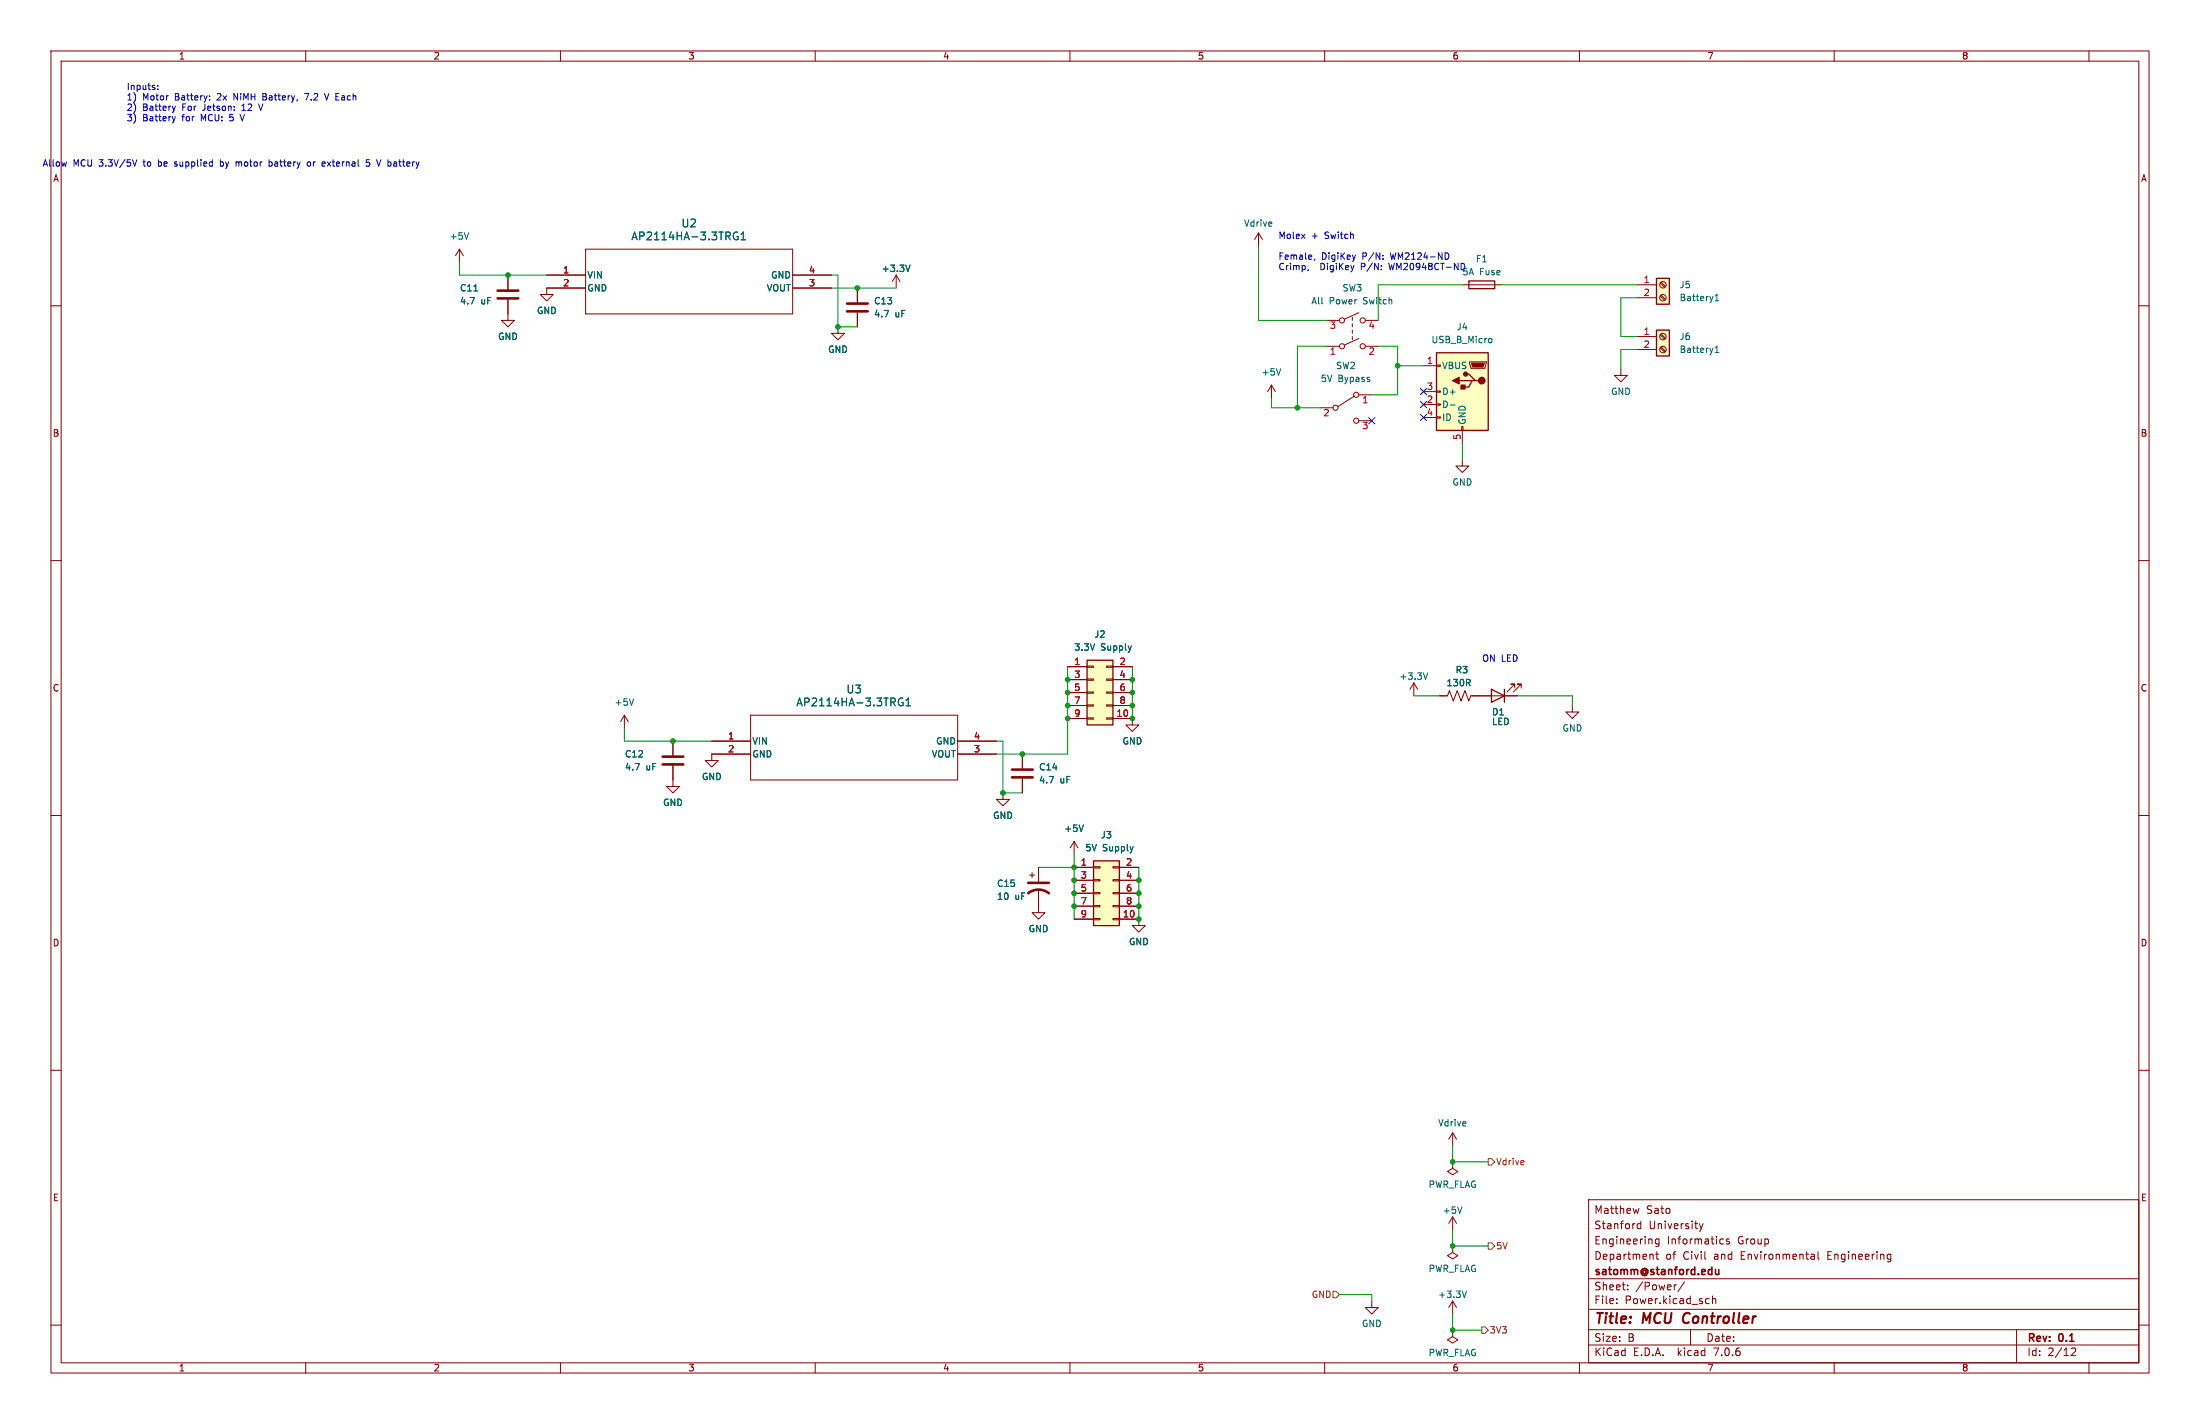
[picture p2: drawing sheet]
<svg xmlns="http://www.w3.org/2000/svg" width="432mm" height="279mm" viewBox="0 0 432 279" stroke-linecap="round" stroke-linejoin="round" font-family="sans-serif">
<g fill="none" stroke="#840000" stroke-width=".2">
<path d="M10 10h411.8v259.4h-411.8zM12 12h407.8v255.4h-407.8zM60 10v2M110 10v2M160 10v2M210 10v2M260 10v2M310 10v2M360 10v2M410 10v2M10 60h2M90.2 48.9l-.8 1.3"/>
<path d="M90.2 48.9v2.5M90.2 48.9l.7 1.3M99.7 58.8v4.1h1.3l-1.3 1.2-1.3-1.2h1.3M99.7 54v2.8M107.3 54h7.6M114.9 56.5h-7.6v1.3h1.3l-1.3 1.3-1.3-1.3h1.3M114.9 48.9h40.7v12.7h-40.7zM155.6 56.5h7.6M155.6 54h7.6M168.3 56.5v2.8M175.9 54l-.8 1.2M175.9 54v2.5"/>
<path d="M175.9 54l.8 1.2M247 45.7l-.7 1.3M247 45.7v2.6M247 45.7l.8 1.3M287 55.9h7.6M321.3 55.9h3.8M321.3 58.4h3.8M325.9 58.1l.8 .8M325.9 55.5l.8 .9M326 57.9l.9 .9M326 55.4l.9 .8M419.8 60h2"/>
<path d="M164.5 64.1v1.3h1.2l-1.2 1.3-1.3-1.3h1.3M168.3 61.3v2.8M249.6 75.6l-.8 1.2M249.6 75.6v2.5M249.6 75.6l.7 1.2M260.3 67.9h2.6M260.3 62.9h2.6M265.4 62.2v.7M265.4 63.5v.6M265.4 64.8v.6M265.4 66v.7M265.8 77.7l-3.2 2.1"/>
<path d="M266.7 77.5h2.5M266.7 66.4l-2.8 1.3M266.7 61.3l-2.8 1.3M268 67.9h2.5M268 62.9h2.5M279.4 71.8h2.5M279.4 79.4h2.5M279.4 76.8h2.5M281.9 79.2h.8v.3h-.8zM281.9 76.7h.8v.3h-.8zM281.9 71.6h.8v.3h-.8zM288.4 71h3.3v.2l-.2 1.1h-2.8z"/>
<path d="M318.1 72.4v1.3h1.3l-1.3 1.2-1.2-1.2h1.2M321.3 66h3.8M321.3 68.6h3.8M325.9 68.2l.8 .9M325.9 65.7l.8 .8M326 68.1l.9 .8M326 65.5l.9 .9M259.1 80h2.5M266.7 82.6h2.5M279.4 81.9h2.5M281.9 81.8h.8v.2h-.8zM286.9 83.7h.2v.8h-.2z"/>
<path d="M287 90.2v1.2h1.3l-1.3 1.3-1.3-1.3h1.3M287 84.5v2.5M10 110h2M419.8 110h2M209.5 130.8h3.9M209.5 133.4h3.9M209.5 135.9h3.9M209.5 138.4h3.9M213.4 138.3h1.2v.3h-1.2zM213.4 135.8h1.2v.2h-1.2zM213.4 133.2h1.2v.3h-1.2zM213.4 130.7h1.2v.2h-1.2z"/>
<path d="M217.2 138.3h1.2v.3h-1.2zM217.2 135.8h1.2v.2h-1.2zM217.2 133.2h1.2v.3h-1.2zM217.2 130.7h1.2v.2h-1.2zM218.4 130.8h3.8M218.4 133.4h3.8M218.4 135.9h3.8M218.4 138.4h3.8M277.5 134l-.8 1.3M277.5 134v2.5M277.5 134l.8 1.3M282.6 136.5h1.5l.4-1 .7 2 .8-2 .8 2 .7-2 .8 2 .4-1h9.1"/>
<path d="M297.3 135v-.8h-.8h.8l-1.5 1.6M298.6 135v-.8h-.8h.8l-1.5 1.6M308.6 138.4v1.3h1.3l-1.3 1.3-1.3-1.3h1.3M10 160h2M122.6 140.3l-.8 1.3M122.6 140.3v2.6M122.6 140.3l.7 1.3M132.1 150.2v4.1h1.2l-1.2 1.3-1.3-1.3h1.3M132.1 145.4v2.8M139.7 145.4h7.6M147.3 148h-7.6v1.2h1.3l-1.3 1.3-1.3-1.3h1.3M147.3 140.3h40.7v12.7h-40.7z"/>
<path d="M188 148h7.6M188 145.4h7.6M196.8 155.6v1.2h1.3l-1.3 1.3-1.2-1.3h1.2M200.7 148v2.7M200.7 152.8v2.8M209.5 141h3.9M213.4 140.8h1.2v.3h-1.2zM217.2 140.8h1.2v.3h-1.2zM218.4 141h3.8v1.2h1.3l-1.3 1.3-1.2-1.3h1.2M419.8 160h2M202.1 171.7h1M202.6 171.2v1"/>
<path d="M203.8 174.5v4.6h1.3l-1.3 1.2-1.2-1.2h1.2M203.8 170.2v2.8M210.8 170.2h3.8M210.8 172.7h3.8M210.8 175.3h3.8M210.8 177.8h3.8M210.8 165.1l-.7 1.3M210.8 165.1v2.5M210.8 165.1l.8 1.3M214.6 177.7h1.3v.2h-1.3zM214.6 175.1h1.3v.3h-1.3zM214.6 172.6h1.3v.2h-1.3z"/>
<path d="M214.6 170.1h1.3v.2h-1.3zM218.4 177.7h1.3v.2h-1.3zM218.4 175.1h1.3v.3h-1.3zM218.4 172.6h1.3v.2h-1.3zM218.4 170.1h1.3v.2h-1.3zM219.7 170.2h3.8M219.7 172.7h3.8M219.7 175.3h3.8M219.7 177.8h3.8M210.8 180.3h3.8M214.6 180.2h1.3v.3h-1.3zM218.4 180.2h1.3v.3h-1.3z"/>
<path d="M219.7 180.3h3.8v1.3h1.3l-1.3 1.3-1.3-1.3h1.3M10 210h2M419.8 210h2M285.1 228v1.2l1 .7-1 .6-1-.6 1-.7M285.1 228h.1M285.1 222.3v2.5M285.1 238.8v2.5M285.1 238.8l-.7 1.2M285.1 238.8l.8 1.2M285.1 222.3l-.7 1.2M285.1 222.3l.8 1.2M311.8 235.4h108v32h-108z"/>
<path d="M321.7 237.1l-.3 1M322 239.6v1.5M10 260h2M269.2 255.3v1.2h1.3l-1.3 1.3-1.2-1.3h1.2M285.1 244.5v1.2l1 .7-1 .6-1-.6 1-.7M285.1 244.5h.1M285.1 255.3l-.7 1.2M285.1 255.3v2.5M285.1 255.3l.8 1.2M311.8 256.9h108M311.8 250.9h108M317.3 255.6v.2"/>
<path d="M317.3 254.9v.1M319.5 252.9v.2M319.5 252.2v.1M322 240.2l-.4-.1-.3 .3 .2 .6h.5M324.4 246.2l.1 .9M325 246.1h.5M325.2 245.6v1.3l.3 .2M325.6 243.1v1.2l-.3 .3-.3-.1M325.6 243.2l-.4-.1-.3 .3 .1 .6h.6M329 252.1l-.2 .1M330.6 251.5l-1.3 1.9M333.5 240.1l.4 1"/>
<path d="M333.9 241.1l-.4 .5M334.3 240.1l-.4 1M335 254.8l.5 .1M335.5 255.7l-.5 .1M336.1 254.9l.2-.1 .4 .1 .1 .9M336.1 254.3v1.5M337.8 243.1l.5 .1M338.3 244l-.5 .1M339.4 243.2l-.4-.1-.2 .2 .1 .2 .5 .2v.3h-.6M355.6 246.1l.4 .1 .1 .9M356.1 247l-.5 .1M356.1 246.4l-.5 .1"/>
<path d="M356.8 245.6v1.3l.2 .2M370.7 246.1l.4 .1M371.1 247l-.4 .1M371.1 246.1v1.2l-.3 .3M419.8 260h2M60 267.4v2M110 267.4v2M160 267.4v2M210 267.4v2M260 267.4v2M285.1 261v1.3l1 .6-1 .6-1-.6 1-.6M285.1 261h.1"/>
<path d="M310 267.4v2M311.8 263.9h108M311.8 260.9h108M331.8 260.9v3M360 267.4v2M395.8 260.9v6.5M406.5 264.6l.6-.1 .2 .1 .1 .3-.9 1.1h.9M410 267.4v2"/>
<circle cx="326.4" cy="58.4" r=".63"/>
<circle cx="326.4" cy="55.9" r=".63"/>
<circle cx="263.4" cy="62.9" r=".51"/>
<circle cx="263.4" cy="67.9" r=".51"/>
<circle cx="266.2" cy="77.5" r=".51"/>
<circle cx="267.5" cy="62.9" r=".51"/>
<circle cx="267.5" cy="67.9" r=".51"/>
<circle cx="326.4" cy="66" r=".63"/>
<circle cx="326.4" cy="68.6" r=".63"/>
<circle cx="262.1" cy="80" r=".51"/>
<circle cx="266.2" cy="82.6" r=".51"/>
</g>
<path d="M330.6 257.9l-.1 .2a1.24 1.24 0 0 0 .1 1.4" fill="none" stroke="#840000" stroke-width=".4"/>
<path d="M336.7 249.1l.1 .9 .3 .1 .3-.2M337.4 249.1v1" fill="none" stroke="#840000" stroke-width=".3"/>
<g fill="none" stroke="#006464" stroke-width=".2">
<path d="M92 45.7l-.4 1.2M93 57.1h.7M143.9 46.4a.57 .57 0 0 0 .3 .6 .57 .57 0 0 0 .7-.1v-.5h-.3M144.8 45.6l-.1-.1a.6 .6 0 0 0-.8 .7M145.5 47.1h.8M145.5 46l.4-.5v1.6M178.6 52l-.4 1.3M336.6 58.1l.4-.4v1.3M336.6 59h.8M251.4 72.3l-.5 1.3M284.6 79.5h1M292.4 66.4l.4 .2v.5l-.4 .2"/>
<path d="M336.6 69.2h.8M336.6 68.3l.4-.4v1.3M124.4 137.1l-.5 1.3M176.3 137.8a.57 .57 0 0 0 .3 .6 .57 .57 0 0 0 .7-.1v-.5h-.3M177.2 137h-.2a.6 .6 0 0 0-.7 .6M177.8 138.5h.9M177.8 137.4l.5-.4v1.5M280.2 132l-.4 1.3M212.6 161.9l-.4 1.2M286.9 236.8l-.4 1.3M287.8 253.3l-.4 1.3"/>
</g>
<g fill="#ffffc2" stroke="#ffffc2" stroke-width=".2">
<path d="M214.6 168.9h5.1v12.7h-5.1z"/>
<path d="M213.4 129.5h5v12.7h-5z"/>
<path d="M281.9 69.2h10.2v15.3h-10.2z"/>
<path d="M325.1 64.8h2.6v5.1h-2.6z"/>
<path d="M325.1 54.6h2.6v5.1h-2.6z"/>
</g>
<path d="M288.3 55.1h5.1v1.5h-5.1zM325.1 54.6h2.6v5.1h-2.6zM281.9 69.2h10.2v15.3h-10.2zM286.4 74.7h2.5M287.7 73.4h.6l1.3 1.3h.6M289.6 74.7h-.7l-.6 1.2h-1.3M325.1 64.8h2.6v5.1h-2.6zM213.4 129.5h5v12.7h-5zM292.7 135.3l2.6 1.2-2.6 1.3zM295.3 135.3v2.5M214.6 168.9h5.1v12.7h-5.1z" fill="none" stroke="#840000" stroke-width=".25"/>
<path d="M97.7 58.5h4M97.7 57h4M166.2 59.6h4.1M166.2 61.1h4.1M130 150h4.1M130 148.5h4.1M198.6 152.5h4.1M198.6 151h4.1M201.8 175.3a3.3 3.3 0 0 1 4.1 0M201.8 173.2h4.1" fill="none" stroke="#840000" stroke-width=".51"/>
<g fill="#840000" stroke="#840000" stroke-width=".25">
<path d="M285.1 74.7l1.3-.7v1.3z"/>
<path d="M286.8 75.6h.7v.7h-.7z"/>
<circle cx="290.8" cy="74.7" r=".63"/>
<circle cx="287.7" cy="73.4" r=".38"/>
</g>
<path d="M288.8 71.2h2.5l-.2 .8h-2z" fill="#840000" stroke="#840000" stroke-width=".2"/>
<path d="M292.1 227.3h.6l.7 .7-.7 .6h-.6zM261.6 253.4h.7l.6 .6-.6 .6h-.7zM292.1 243.8h.6l.7 .7-.7 .6h-.6zM290.8 260.4h.7l.6 .6-.6 .6h-.7z" fill="none" stroke="#725600" stroke-width=".2"/>
<g fill="none" stroke="#0000c2" stroke-width=".2">
<path d="M31 17.5v.1M31 16.8v.1M41.1 19.5v.1M41.1 18.8v.2M51.6 19h.4M52 18.4h-.4v1.2h.5M59.8 18.4h.8l-.5 1.2M63.7 18.4l.4 1.2 .4-1.2M26 31.3l.4 1.3 .5-1.3M34.2 32.5l.2 .1M34.4 31.8l-.2 .1 .2 .3M34.4 20.8l-.3 .9"/>
<path d="M34.4 22.9l-.3 .8M43.2 31.3v1.3M43.2 32.5l.4 .1M43.6 31.8h-.4M46.5 31.8l.4 .1M47.1 22.4l.4 1.3M47.5 21.7h.7M47.6 20.7l-.1 .1M50.7 20.4l.5 1.3M52.8 31.8h.4l.2 .2-.1 .5h-.5M52.8 31.3v1.3M60.4 31.9l.1-.1 .4 .1 .1 .5-.2 .1h-.4z"/>
<path d="M64.2 31.8l.7 .8M64.9 31.8l-.7 .8M72.5 31.3h-.6v.6l.1-.1 .5 .1 .1 .2-.1 .4-.2 .1-.4-.1M256.8 52.9l-.1 .2M258.1 50.8l-.2 .3M271.4 50.8v.1M271.4 50.1v.1M283.9 49.6a.68 .68 0 0 1 .5 .6 .68 .68 0 0 1-.5 .7M287.1 51.7l.3 .1 .1 .6"/>
</g>
<g fill="none" stroke="#009600" stroke-width=".2">
<path d="M90.2 51.4v2.6h17.1M163.2 54h1.3v10.1h3.8M163.2 56.5h12.7M247 48.3v14.6h13.3M287 55.9h-16.5v7M294.6 55.9h26.7M321.3 58.4h-3.2v7.6h3.2M249.6 78.1v1.9h9.5M260.3 67.9h-5.7v12.1M270.5 67.9h3.8v9.6h-5.1M274.3 71.8h5.1M321.3 68.6h-3.2v3.8"/>
<path d="M287 87v3.2M209.5 130.8v17.2h-13.9M222.2 130.8v10.2M277.5 136.5h5.1M297.8 136.5h10.8v1.9M122.6 142.9v2.5h17.1M195.6 145.4h1.2v10.2h3.9M203.8 170.2h7M210.8 167.6v12.7M223.5 170.2v10.1M285.1 224.8v3.2h7M262.9 254h6.3v1.3"/>
<path d="M285.1 241.3v3.2h7M285.1 257.8v3.2h5.7"/>
</g>
<path d="M278.8 76.2l1.2 1.2M278.8 78.8l1.2 1.2M280 76.2l-1.2 1.2M280 78.8l-1.2 1.2M268.6 81.9l1.2 1.3M269.8 81.9l-1.2 1.3M278.8 81.3l1.2 1.2M280 81.3l-1.2 1.2" fill="none" stroke="#000084" stroke-width=".2"/>
<g fill="#009600" stroke="#009600" stroke-width=".2">
<circle cx="209.5" cy="135.9" r=".46"/>
<circle cx="209.5" cy="133.4" r=".46"/>
<circle cx="132.1" cy="145.4" r=".46"/>
<circle cx="99.7" cy="54" r=".46"/>
<circle cx="222.2" cy="135.9" r=".46"/>
<circle cx="222.2" cy="133.4" r=".46"/>
<circle cx="168.3" cy="56.5" r=".46"/>
<circle cx="164.5" cy="64.1" r=".46"/>
<circle cx="200.7" cy="148" r=".46"/>
<circle cx="210.8" cy="177.8" r=".46"/>
<circle cx="222.2" cy="141" r=".46"/>
<circle cx="209.5" cy="138.4" r=".46"/>
<circle cx="222.2" cy="138.4" r=".46"/>
<circle cx="209.5" cy="141" r=".46"/>
<circle cx="210.8" cy="172.7" r=".46"/>
<circle cx="210.8" cy="175.3" r=".46"/>
<circle cx="210.8" cy="170.2" r=".46"/>
<circle cx="223.5" cy="172.7" r=".46"/>
<circle cx="196.8" cy="155.6" r=".46"/>
<circle cx="274.3" cy="71.8" r=".46"/>
<circle cx="254.6" cy="80" r=".46"/>
<circle cx="223.5" cy="175.3" r=".46"/>
<circle cx="223.5" cy="177.8" r=".46"/>
<circle cx="223.5" cy="180.3" r=".46"/>
<circle cx="285.1" cy="244.5" r=".46"/>
<circle cx="285.1" cy="228" r=".46"/>
<circle cx="285.1" cy="261" r=".46"/>
</g>
<g font-size="2.8" fill="#840000">
<text x="312.8" y="260.3">Title:</text>
<text x="322.5" y="260.3">MCU</text>
<text x="331.2" y="260.3">Controller</text>
</g>
<g font-size="2.1" fill="#006464">
<text x="123.8" y="47.3">AP2114HA-3.3TRG1</text>
<text x="133.7" y="44.8">U2</text>
<text x="166" y="136.2">U3</text>
<text x="156.2" y="138.8">AP2114HA-3.3TRG1</text>
</g>
<g font-size="2.1" fill="#840000">
<text x="312.8" y="238.4">Matthew</text>
<text x="323.1" y="238.4">Sato</text>
<text x="312.8" y="244.4">Engineering</text>
<text x="312.8" y="241.4">Stanford</text>
<text x="323.6" y="241.4">University</text>
<text x="327.2" y="244.4">Informatics</text>
<text x="341.1" y="244.4">Group</text>
<text x="312.8" y="250.6">satomm@stanford.edu</text>
<text x="312.8" y="247.4">Department</text>
<text x="326.9" y="247.4">of</text>
<text x="330.4" y="247.4">Civil</text>
<text x="336.6" y="247.4">and</text>
<text x="341.9" y="247.4">Environmental</text>
<text x="359.1" y="247.4">Engineering</text>
<text x="312.8" y="256.1">File:</text>
<text x="312.8" y="253.4">Sheet:</text>
<text x="318.9" y="256.1">Power.kicad_sch</text>
<text x="321" y="253.4">/Power/</text>
<text x="312.8" y="263.5">Size:</text>
<text x="319.5" y="263.5">B</text>
<text x="334.8" y="263.5">Date:</text>
<text x="397.8" y="263.7">Rev:</text>
<text x="404.2" y="263.7">0.1</text>
<text x="312.8" y="266.3">KiCad</text>
<text x="320.5" y="266.3">E.D.A.</text>
<text x="329.4" y="266.3">kicad</text>
<text x="336.6" y="266.3">7.0.6</text>
<text x="397.8" y="266.3">Id:</text>
<text x="401.9" y="266.3">2/12</text>
</g>
<g font-size="1.8" fill="#840000">
<text x="35" y="11.9">1</text>
<text x="85" y="11.9">2</text>
<text x="135" y="11.9">3</text>
<text x="185" y="11.9">4</text>
<text x="235" y="11.9">5</text>
<text x="285" y="11.9">6</text>
<text x="335" y="11.9">7</text>
<text x="385" y="11.9">8</text>
<text x="10.3" y="35.9">A</text>
<text x="420.1" y="35.9">A</text>
<text x="10.3" y="85.9">B</text>
<text x="420.1" y="85.9">B</text>
<text x="10.3" y="135.9">C</text>
<text x="420.1" y="135.9">C</text>
<text x="10.3" y="185.9">D</text>
<text x="420.1" y="185.9">D</text>
<text x="10.3" y="235.9">E</text>
<text x="420.1" y="235.9">E</text>
<text x="35" y="269.3">1</text>
<text x="85" y="269.3">2</text>
<text x="135" y="269.3">3</text>
<text x="185" y="269.3">4</text>
<text x="235" y="269.3">5</text>
<text x="285" y="269.3">6</text>
<text x="335" y="269.3">7</text>
<text x="385" y="269.3">8</text>
</g>
<g font-size="1.8" fill="#0000c2">
<text x="24.8" y="17.7">Inputs:</text>
<text x="24.8" y="19.8">1)</text>
<text x="24.8" y="21.8">2)</text>
<text x="24.8" y="23.9">3)</text>
<text x="28" y="19.8">Motor</text>
<text x="28" y="21.8">Battery</text>
<text x="28" y="23.9">Battery</text>
<text x="34.4" y="19.8">Battery:</text>
<text x="35.9" y="21.8">For</text>
<text x="35.9" y="23.9">for</text>
<text x="39.7" y="23.9">MCU:</text>
<text x="40.1" y="21.8">Jetson:</text>
<text x="42.9" y="19.8">2x</text>
<text x="45.5" y="23.9">5</text>
<text x="46.3" y="19.8">NiMH</text>
<text x="47.9" y="23.9">V</text>
<text x="48" y="21.8">12</text>
<text x="51.5" y="21.8">V</text>
<text x="52.2" y="19.8">Battery,</text>
<text x="60.7" y="19.8">7.2</text>
<text x="64.9" y="19.8">V Each</text>
<text x="8.3" y="32.8">Allow</text>
<text x="14.3" y="32.8">MCU 3.3V/5V</text>
<text x="28.5" y="32.8">to</text>
<text x="31.5" y="32.8">be</text>
<text x="34.9" y="32.8">supplied</text>
<text x="44.1" y="32.8">by</text>
<text x="47.4" y="32.8">motor</text>
<text x="54" y="32.8">battery</text>
<text x="61.8" y="32.8">or</text>
<text x="64.9" y="32.8">external</text>
<text x="73.7" y="32.8">5</text>
<text x="76.1" y="32.8">V battery</text>
<text x="250.8" y="47">Molex</text>
<text x="257.4" y="47">+</text>
<text x="260.1" y="47">Switch</text>
<text x="250.8" y="51">Female,</text>
<text x="250.8" y="53.1">Crimp,</text>
<text x="259.3" y="53.1">DigiKey</text>
<text x="259.4" y="51">DigiKey</text>
<text x="267.4" y="53.1">P/N:</text>
<text x="267.5" y="51">P/N:</text>
<text x="273.1" y="53.1">WM20948CT-ND</text>
<text x="273.2" y="51">WM2124-ND</text>
<text x="286.9" y="54.2">5A</text>
<text x="290.8" y="129.9">ON LED</text>
</g>
<g font-size="1.8" fill="#006464">
<text x="88.1" y="47.2">+5V</text>
<text x="244.1" y="44.7">Vdrive</text>
<text x="173" y="53.6">+3.3V</text>
<text x="289.6" y="51.7">F1</text>
<text x="90.2" y="57.4">C11</text>
<text x="90.2" y="59.9">4.7</text>
<text x="94.4" y="59.9">uF</text>
<text x="115.2" y="57.4">GND</text>
<text x="115.2" y="54.8">VIN</text>
<text x="150.4" y="57.4">VOUT</text>
<text x="151.2" y="54.8">GND</text>
<text x="171.5" y="59.9">C13</text>
<text x="257.3" y="59.9">All</text>
<text x="260.9" y="59.9">Power</text>
<text x="263.4" y="57.4">SW3</text>
<text x="267.7" y="59.9">Switch</text>
<text x="290.4" y="54.2">Fuse</text>
<text x="329.6" y="56.7">J5</text>
<text x="329.6" y="59.3">Battery1</text>
<text x="105.3" y="61.8">GND</text>
<text x="171.5" y="62.5">4.7</text>
<text x="175.7" y="62.5">uF</text>
<text x="285.8" y="65">J4</text>
<text x="97.7" y="66.9">GND</text>
<text x="162.4" y="69.4">GND</text>
<text x="280.9" y="67.5">USB_B_Micro</text>
<text x="329.6" y="66.9">J6</text>
<text x="329.6" y="69.4">Battery1</text>
<text x="247.5" y="73.9">+5V</text>
<text x="259.1" y="75.2">5V</text>
<text x="262.1" y="72.6">SW2</text>
<text x="262.6" y="75.2">Bypass</text>
<text x="283" y="72.6">VBUS</text>
<text x="283" y="77.7">D+</text>
<text x="316.1" y="77.7">GND</text>
<text x="283" y="80.2">D-</text>
<text x="283" y="82.8">ID</text>
<text x="287.9" y="83.4" transform="rotate(-90 287.9 83.4)">GND</text>
<text x="285" y="95.5">GND</text>
<text x="214.7" y="125.3">J2</text>
<text x="210.7" y="127.9">3.3V</text>
<text x="216" y="127.9">Supply</text>
<text x="274.6" y="133.6">+3.3V</text>
<text x="283.8" y="134.8">130R</text>
<text x="285.6" y="132.3">R3</text>
<text x="120.5" y="138.7">+5V</text>
<text x="292.7" y="140.6">D1</text>
<text x="292.7" y="142.5">LED</text>
<text x="306.6" y="143.7">GND</text>
<text x="122.6" y="148.8">C12</text>
<text x="147.6" y="148.8">GND</text>
<text x="147.6" y="146.3">VIN</text>
<text x="182.8" y="148.8">VOUT</text>
<text x="183.6" y="146.3">GND</text>
<text x="220.2" y="146.3">GND</text>
<text x="122.6" y="151.4">4.7</text>
<text x="126.8" y="151.4">uF</text>
<text x="137.7" y="153.3">GND</text>
<text x="203.8" y="151.4">C14</text>
<text x="203.8" y="153.9">4.7</text>
<text x="208" y="153.9">uF</text>
<text x="130" y="158.3">GND</text>
<text x="194.8" y="160.9">GND</text>
<text x="208.8" y="163.4">+5V</text>
<text x="212.9" y="167.2">5V</text>
<text x="216" y="164.7">J3</text>
<text x="216.4" y="167.2">Supply</text>
<text x="195.6" y="174.2">C15</text>
<text x="195.6" y="176.8">10</text>
<text x="199.2" y="176.8">uF</text>
<text x="201.8" y="183.1">GND</text>
<text x="221.5" y="185.6">GND</text>
<text x="282.2" y="221.2">Vdrive</text>
<text x="280.3" y="233.3">PWR_FLAG</text>
<text x="283.1" y="238.4">+5V</text>
<text x="280.3" y="249.8">PWR_FLAG</text>
<text x="282.2" y="254.9">+3.3V</text>
<text x="267.2" y="260.6">GND</text>
<text x="280.3" y="266.3">PWR_FLAG</text>
</g>
<g font-size="1.8" fill="#a90000">
<text x="110.4" y="53.7">1</text>
<text x="158.7" y="53.7">4</text>
<text x="110.4" y="56.3">2</text>
<text x="158.7" y="56.3">3</text>
<text x="322.5" y="55.6">1</text>
<text x="322.5" y="58.2">2</text>
<text x="260.9" y="64.8">3</text>
<text x="268.5" y="64.8">4</text>
<text x="322.5" y="65.8">1</text>
<text x="260.9" y="69.9">1</text>
<text x="268.5" y="69.9">2</text>
<text x="280" y="71.5">1</text>
<text x="322.5" y="68.3">2</text>
<text x="280" y="76.6">3</text>
<text x="259.6" y="82">2</text>
<text x="267.3" y="79.5">1</text>
<text x="280" y="79.1">2</text>
<text x="280" y="81.7">4</text>
<text x="267.3" y="84.5">3</text>
<text x="286.8" y="86.4" transform="rotate(-90 286.8 86.4)">5</text>
<text x="210.7" y="130.6">1</text>
<text x="219.6" y="130.6">2</text>
<text x="210.7" y="133.1">3</text>
<text x="210.7" y="135.6">5</text>
<text x="219.6" y="133.1">4</text>
<text x="219.6" y="135.6">6</text>
<text x="210.7" y="138.2">7</text>
<text x="210.7" y="140.7">9</text>
<text x="219" y="140.7">10</text>
<text x="219.6" y="138.2">8</text>
<text x="142.8" y="147.7">2</text>
<text x="142.8" y="145.2">1</text>
<text x="191.1" y="147.7">3</text>
<text x="191.1" y="145.2">4</text>
<text x="212" y="169.9">1</text>
<text x="212" y="172.5">3</text>
<text x="220.9" y="169.9">2</text>
<text x="220.9" y="172.5">4</text>
<text x="212" y="175">5</text>
<text x="212" y="177.5">7</text>
<text x="220.9" y="175">6</text>
<text x="220.9" y="177.5">8</text>
<text x="212" y="180.1">9</text>
<text x="220.3" y="180.1">10</text>
</g>
<g font-size="1.8" fill="#725600">
<text x="293.6" y="228.8">Vdrive</text>
<text x="293.6" y="245.3">5V</text>
<text x="257.4" y="254.9">GND</text>
<text x="292.3" y="261.8">3V3</text>
</g>
</svg>
